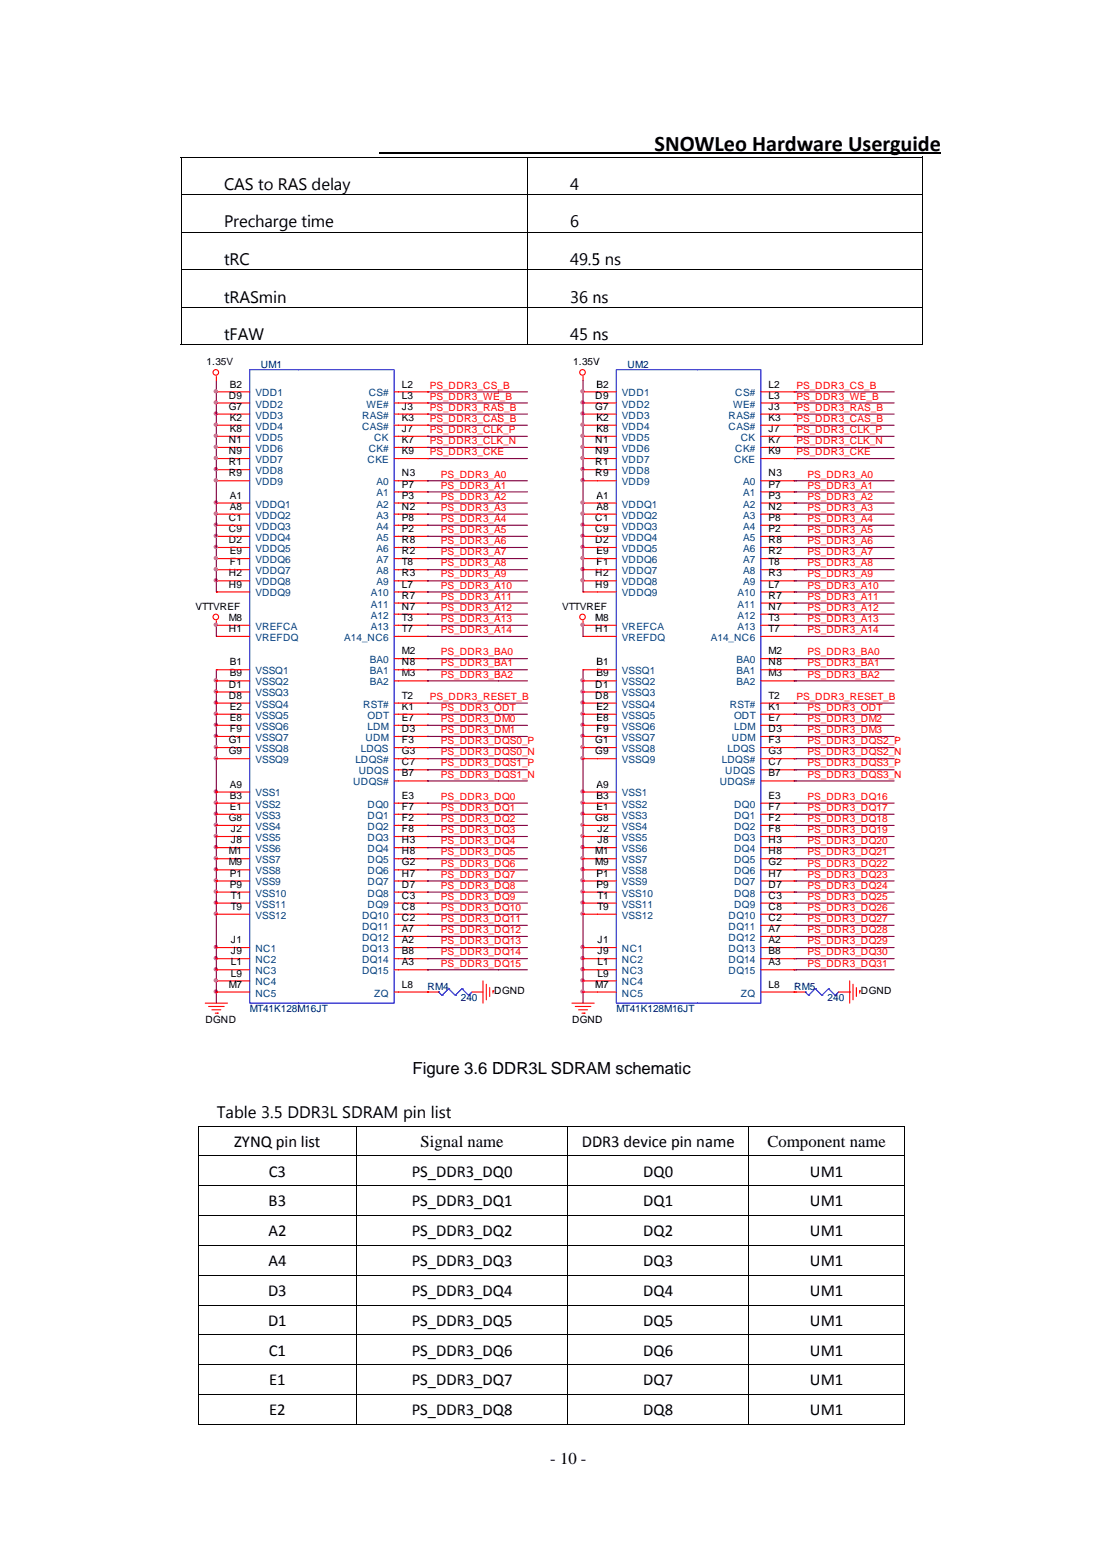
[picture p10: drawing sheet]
<svg xmlns="http://www.w3.org/2000/svg" width="210mm" height="297mm" viewBox="0 0 210 297" stroke-linecap="round" stroke-linejoin="round" font-family="sans-serif">
<g fill="#000">
<path d="M34.4 29.8h.2v.2h-.2zM175.5 65.6h.1v.1h-.1zM37.7 214.3h.2v.2h-.2zM170.7 214.3h1.6v.2h-1.6zM37.9 220v.2zM37.9 225.7v.2zM37.9 231.4v.1zM37.9 237.1v.1zM170.7 220h1.6v.2h-1.6zM170.7 225.7h1.6v.2h-1.6zM170.7 231.4h1.6v.1h-1.6zM170.7 237.1h1.6v.1h-1.6z"/>
<path d="M37.9 242.7v.2zM37.9 248.4v.2zM37.9 254.1v.2zM37.9 259.8v.1zM170.7 242.7h1.6v.2h-1.6zM170.7 248.4h1.6v.2h-1.6zM170.7 254.1h1.6v.2h-1.6zM170.7 259.8h1.6v.1h-1.6zM37.7 271.1h.2v.2h-.2zM37.9 265.5v.1zM170.7 265.5h1.6v.1h-1.6zM170.7 271.1h1.4v.2h-1.4z"/>
<path d="M172.1 271.1h.2v.2h-.2z"/>
</g>
<g fill="none" stroke="#000" stroke-width=".19">
<path d="M34.4 29.9h141.2M34.5 30v35.7M34.6 37.1h141M100.4 30v7M100.4 37.1v7M175.5 29.8v7.2M175.5 37.1v7M34.6 44.2h141M34.6 51.4h141M34.6 58.5h141M100.4 44.3v7M100.4 51.4v7"/>
<path d="M100.4 58.6v7.1M175.5 44.3v7M175.5 51.4v7M175.5 58.6v7.1M34.4 65.7h65.9M100.4 65.7h75.1M37.8 214.5v56.8M37.9 214.4h132.8M67.8 214.5v5.5M108.1 214.5v5.5M142.5 214.5v5.5M172.2 214.3v5.7"/>
<path d="M37.9 220.1h132.8M37.9 225.8h132.8M37.9 231.5h132.8M37.9 237.2h132.8M67.8 220.2v5.5M67.8 225.9v5.5M67.8 231.5v5.6M67.8 237.2v5.5M108.1 220.2v5.5M108.1 225.9v5.5M108.1 231.5v5.6M108.1 237.2v5.5"/>
<path d="M142.5 220.2v5.5M142.5 225.9v5.5M142.5 231.5v5.6M142.5 237.2v5.5M172.2 220.2v5.5M172.2 225.9v5.5M172.2 231.5v5.6M172.2 237.2v5.5M37.9 242.8h132.8M37.9 248.5h132.8M37.9 254.2h132.8M37.9 259.9h132.8"/>
<path d="M67.8 242.9v5.5M67.8 248.6v5.5M67.8 254.3v5.5M67.8 259.9v5.6M108.1 242.9v5.5M108.1 248.6v5.5M108.1 254.3v5.5M108.1 259.9v5.6M142.5 242.9v5.5M142.5 248.6v5.5M142.5 254.3v5.5M142.5 259.9v5.6"/>
<path d="M172.2 242.9v5.5M172.2 248.6v5.5M172.2 254.3v5.5M172.2 259.9v5.6M37.9 265.5h132.8M37.9 271.2h29.9M67.8 265.6v5.7M67.9 271.2h40.1M108.1 265.6v5.7M108.2 271.2h34.2M142.5 265.6v5.7M142.6 271.2h28.1"/>
<path d="M172.2 265.6v5.7"/>
</g>
<g fill="none" stroke="#f00" stroke-width=".21">
<path d="M41.2 74.6h.1M41.2 76.7h.1M41.2 78.8h.1M41.2 71.6v.9M41.2 74.6h6.3M41.2 76.7h6.3M41.2 78.8h6.3M75 74.6h6.4M75 76.7h6.4M75 78.8h6.4M81.4 78.8h.1M81.4 74.6h.1"/>
<path d="M81.4 76.7h.1M111 71.6v.9M111 74.6h.1M111 76.7h.1M111 78.8h.1M111 74.6h6.3M111 76.7h6.3M111 78.8h6.3M144.8 74.6h6.4M144.8 76.7h6.4M144.8 78.8h6.4M151.2 78.8h.1"/>
<path d="M151.2 74.6h.1M151.2 76.7h.1M41.2 81h.1M41.2 83.1h.1M41.2 95.8h.1M41.2 97.9h.1M41.2 85.2h.1M41.2 87.3h.1M41.2 89.4h.1M41.2 91.5h.1M41.2 81h6.3M41.2 83.1h6.3"/>
<path d="M41.2 95.8h6.3M41.2 97.9h6.3M41.2 85.2h6.3M41.2 87.3h6.3M41.2 89.4h6.3M41.2 91.5h6.3M75 81h6.4M75 83.1h6.4M75 95.8h6.4M75 97.9h6.4M75 85.2h6.4M75 87.3h6.4"/>
<path d="M75 91.5h6.4M75 93.7h6.4M81.4 91.5h.1M81.4 93.7h.1M81.4 95.8h.1M81.4 97.9h.1M81.4 85.2h.1M81.4 83.1h.1M81.4 81h.1M81.4 87.3h.1M111 81h.1M111 83.1h.1"/>
<path d="M111 95.8h.1M111 97.9h.1M111 85.2h.1M111 87.3h.1M111 89.4h.1M111 91.5h.1M111 81h6.3M111 83.1h6.3M111 95.8h6.3M111 97.9h6.3M111 85.2h6.3M111 87.3h6.3"/>
<path d="M111 89.4h6.3M111 91.5h6.3M144.8 81h6.4M144.8 83.1h6.4M144.8 95.8h6.4M144.8 97.9h6.4M144.8 85.2h6.4M144.8 87.3h6.4M144.8 91.5h6.4M144.8 93.7h6.4M151.2 91.5h.1M151.2 93.7h.1"/>
<path d="M151.2 95.8h.1M151.2 97.9h.1M151.2 85.2h.1M151.2 83.1h.1M151.2 81h.1M151.2 87.3h.1M41.2 118.2v.9M41.2 110.6h.1M41.2 108.5h.1M41.2 106.4h.1M41.2 104.2h.1M41.2 102.1h.1"/>
<path d="M41.2 100h.1M41.2 112.7h.1M41.2 119.1h.1M41.2 110.6h6.3M41.2 108.5h6.3M41.2 106.4h6.3M41.2 104.2h6.3M41.2 102.1h6.3M41.2 100h6.3M41.2 112.7h6.3M41.2 119.1h6.3M75 110.6h6.4"/>
<path d="M75 108.5h6.4M75 106.4h6.4M75 104.2h6.4M75 102.1h6.4M75 100h6.4M75 112.7h6.4M75 119.1h6.4M75 114.8h6.4M75 116.9h6.4M81.4 100h.1M81.4 102.1h.1M81.4 104.2h.1"/>
<path d="M81.4 106.4h.1M81.4 108.5h.1M81.4 110.6h.1M81.4 112.7h.1M81.4 114.8h.1M81.4 116.9h.1M81.4 119.1h.1M111 118.2v.9M111 110.6h.1M111 108.5h.1M111 106.4h.1M111 104.2h.1"/>
<path d="M111 102.1h.1M111 100h.1M111 112.7h.1M111 119.1h.1M111 110.6h6.3M111 108.5h6.3M111 106.4h6.3M111 104.2h6.3M111 102.1h6.3M111 100h6.3M111 112.7h6.3M111 119.1h6.3"/>
<path d="M144.8 110.6h6.4M144.8 108.5h6.4M144.8 106.4h6.4M144.8 104.2h6.4M144.8 102.1h6.4M144.8 100h6.4M144.8 112.7h6.4M144.8 119.1h6.4M144.8 114.8h6.4M144.8 116.9h6.4M151.2 100h.1M151.2 102.1h.1"/>
<path d="M151.2 104.2h.1M151.2 106.4h.1M151.2 108.5h.1M151.2 110.6h.1M151.2 112.7h.1M151.2 114.8h.1M151.2 116.9h.1M151.2 119.1h.1M41.2 129.6h.1M41.2 131.8h.1M41.2 133.9h.1M41.2 136h.1"/>
<path d="M41.2 138.1h.1M41.2 127.5h.1M41.2 121.2h.1M41.2 129.6h6.3M41.2 131.8h6.3M41.2 133.9h6.3M41.2 136h6.3M41.2 138.1h6.3M41.2 127.5h6.3M41.2 121.2h6.3M75 129.6h6.4M75 133.9h6.4"/>
<path d="M75 136h6.4M75 138.1h6.4M75 127.5h6.4M75 121.2h6.4M75 125.4h6.4M81.4 129.6h.1M81.4 138.1h.1M81.4 136h.1M81.4 125.4h.1M81.4 127.5h.1M81.4 121.2h.1M81.4 133.9h.1"/>
<path d="M111 129.6h.1M111 131.8h.1M111 133.9h.1M111 136h.1M111 138.1h.1M111 127.5h.1M111 121.2h.1M111 129.6h6.3M111 131.8h6.3M111 133.9h6.3M111 136h6.3M111 138.1h6.3"/>
<path d="M111 127.5h6.3M111 121.2h6.3M144.8 129.6h6.4M144.8 133.9h6.4M144.8 136h6.4M144.8 138.1h6.4M144.8 127.5h6.4M144.8 121.2h6.4M144.8 125.4h6.4M151.2 129.6h.1M151.2 138.1h.1M151.2 136h.1"/>
<path d="M151.2 125.4h.1M151.2 127.5h.1M151.2 121.2h.1M151.2 133.9h.1M41.2 159.3h.1M41.2 157.2h.1M41.2 155h.1M41.2 152.9h.1M41.2 150.8h.1M41.2 140.2h.1M41.2 142.3h.1M41.2 144.5h.1"/>
<path d="M41.2 159.3h6.3M41.2 157.2h6.3M41.2 155h6.3M41.2 152.9h6.3M41.2 150.8h6.3M41.2 140.2h6.3M41.2 142.3h6.3M41.2 144.5h6.3M75 159.3h6.4M75 157.2h6.4M75 155h6.4M75 152.9h6.4"/>
<path d="M75 140.2h6.4M75 142.3h6.4M75 144.5h6.4M75 146.6h6.4M75 148.7h6.4M81.4 152.9h.1M81.4 155h.1M81.4 157.2h.1M81.4 159.3h.1M81.4 146.6h.1M81.4 140.2h.1M81.4 148.7h.1"/>
<path d="M81.4 144.5h.1M81.4 142.3h.1M111 159.3h.1M111 157.2h.1M111 155h.1M111 152.9h.1M111 150.8h.1M111 140.2h.1M111 142.3h.1M111 144.5h.1M111 159.3h6.3M111 157.2h6.3"/>
<path d="M111 155h6.3M111 152.9h6.3M111 150.8h6.3M111 140.2h6.3M111 142.3h6.3M111 144.5h6.3M144.8 159.3h6.4M144.8 157.2h6.4M144.8 155h6.4M144.8 152.9h6.4M144.8 140.2h6.4M144.8 142.3h6.4"/>
<path d="M144.8 144.5h6.4M144.8 146.6h6.4M144.8 148.7h6.4M151.2 152.9h.1M151.2 155h.1M151.2 157.2h.1M151.2 159.3h.1M151.2 146.6h.1M151.2 140.2h.1M151.2 148.7h.1M151.2 144.5h.1M151.2 142.3h.1"/>
<path d="M41.2 161.4h.1M41.2 163.5h.1M41.2 165.6h.1M41.2 167.7h.1M41.2 169.9h.1M41.2 172h.1M41.2 174.1h.1M41.2 161.4h6.3M41.2 163.5h6.3M41.2 165.6h6.3M41.2 167.7h6.3M41.2 169.9h6.3"/>
<path d="M41.2 172h6.3M41.2 174.1h6.3M75 161.4h6.4M75 163.5h6.4M75 165.6h6.4M75 167.7h6.4M75 169.9h6.4M75 172h6.4M75 174.1h6.4M75 176.2h6.4M75 178.3h6.4M81.4 161.4h.1"/>
<path d="M81.4 163.5h.1M81.4 165.6h.1M81.4 167.7h.1M81.4 169.9h.1M81.4 172h.1M81.4 174.1h.1M81.4 176.2h.1M81.4 178.3h.1M111 161.4h.1M111 163.5h.1M111 165.6h.1M111 167.7h.1"/>
<path d="M111 169.9h.1M111 172h.1M111 174.1h.1M111 161.4h6.3M111 163.5h6.3M111 165.6h6.3M111 167.7h6.3M111 169.9h6.3M111 172h6.3M111 174.1h6.3M144.8 161.4h6.4M144.8 163.5h6.4"/>
<path d="M144.8 165.6h6.4M144.8 167.7h6.4M144.8 169.9h6.4M144.8 172h6.4M144.8 174.1h6.4M144.8 176.2h6.4M144.8 178.3h6.4M151.2 161.4h.1M151.2 163.5h.1M151.2 165.6h.1M151.2 167.7h.1M151.2 169.9h.1"/>
<path d="M151.2 172h.1M151.2 174.1h.1M151.2 176.2h.1M151.2 178.3h.1M39.1 191h4.2M39.7 191.6h3M40.3 192.3h1.7M41 192.9h.4M41.2 180.4h.1M41.2 182.5h.1M41.2 184.7h.1M41.2 186.8h.1"/>
<path d="M41.2 188.9h.1M41.2 180.4h6.3M41.2 182.5h6.3M41.2 184.7h6.3M41.2 186.8h6.3M41.2 188.9h6.3M41.4 192.9h.1M75 180.4h6.4M75 182.5h6.4M75 184.7h6.4M75 188.9h8.5M81.4 180.4h.1"/>
<path d="M81.4 182.5h.1M81.4 184.7h.1M81.4 188.9h.1M89.9 188.9h2M91.9 186.8v4.2M92.6 187.4v3M93.2 188v1.7M93.9 188.7h.1M93.9 188.7v.4M108.9 191h4.2M109.5 191.6h3M110.2 192.3h1.6"/>
<path d="M110.8 192.9h.4M111 180.4h.1M111 182.5h.1M111 184.7h.1M111 186.8h.1M111 188.9h.1M111 180.4h6.3M111 182.5h6.3M111 184.7h6.3M111 186.8h6.3M111 188.9h6.3M111.2 192.9h.1"/>
<path d="M144.8 180.4h6.4M144.8 182.5h6.4M144.8 184.7h6.4M144.8 188.9h8.5M151.2 180.4h.1M151.2 182.5h.1M151.2 184.7h.1M151.2 188.9h.1M159.6 188.9h2.2M161.8 186.8v4.2M161.8 188.9h.1M162.4 187.4v3"/>
<path d="M163 188v1.7M163.7 188.7h.1M163.7 188.7v.4"/>
<circle cx="41.1" cy="70.9" r=".53"/>
<circle cx="110.9" cy="70.9" r=".53"/>
<circle cx="41.1" cy="117.5" r=".53"/>
<circle cx="110.9" cy="117.5" r=".53"/>
</g>
<g fill="none" stroke="#800040" stroke-width=".21">
<path d="M41.2 78.8h.1M41.2 72.5v2.1M41.2 74.6h.1M41.2 76.7h.1M41.2 74.6v38.1M81.4 74.6h.1M81.4 76.7h.1M81.4 78.8h.1M81.4 74.6h19M81.4 76.7h19M81.4 78.8h19M111 72.5v2.1"/>
<path d="M111 78.8h.1M111 76.7h.1M111 74.6h.1M111 74.6v38.1M151.2 78.8h.1M151.2 76.7h.1M151.2 74.6h.1M151.2 74.6h19M151.2 76.7h19M151.2 78.8h19M41.2 81h.1M41.2 83.1h.1"/>
<path d="M41.2 95.8h.1M41.2 85.2h.1M41.2 89.4h.1M41.2 97.9h.1M41.2 87.3h.1M41.2 91.5h.1M81.4 87.3h.1M81.4 81h.1M81.4 97.9h.1M81.4 95.8h.1M81.4 93.7h.1M81.4 91.5h.1"/>
<path d="M81.4 85.2h.1M81.4 83.1h.1M81.4 87.3h19M81.4 81h19M81.4 97.9h19M81.4 95.8h19M81.4 93.7h19M81.4 91.5h19M81.4 85.2h19M81.4 83.1h19M111 91.5h.1M111 81h.1"/>
<path d="M111 83.1h.1M111 95.8h.1M111 85.2h.1M111 89.4h.1M111 97.9h.1M111 87.3h.1M151.2 87.3h.1M151.2 81h.1M151.2 97.9h.1M151.2 95.8h.1M151.2 93.7h.1M151.2 91.5h.1"/>
<path d="M151.2 83.1h.1M151.2 85.2h.1M151.2 87.3h19M151.2 81h19M151.2 97.9h19M151.2 95.8h19M151.2 93.7h19M151.2 91.5h19M151.2 85.2h19M151.2 83.1h19M41.2 119.1h.1M41.2 104.2h.1"/>
<path d="M41.2 102.1h.1M41.2 106.4h.1M41.2 100h.1M41.2 110.6h.1M41.2 108.5h.1M41.2 119.1v2.1M81.4 116.9h.1M81.4 114.8h.1M81.4 112.7h.1M81.4 110.6h.1M81.4 119.1h.1M81.4 108.5h.1"/>
<path d="M81.4 106.4h.1M81.4 104.2h.1M81.4 102.1h.1M81.4 100h.1M81.4 116.9h19M81.4 114.8h19M81.4 112.7h19M81.4 110.6h19M81.4 119.1h19M81.4 108.5h19M81.4 106.4h19M81.4 104.2h19"/>
<path d="M81.4 102.1h19M81.4 100h19M111 108.5h.1M111 119.1h.1M111 104.2h.1M111 102.1h.1M111 106.4h.1M111 100h.1M111 110.6h.1M111 119.1v2.1M151.2 119.1h.1M151.2 116.9h.1"/>
<path d="M151.2 114.8h.1M151.2 112.7h.1M151.2 110.6h.1M151.2 108.5h.1M151.2 106.4h.1M151.2 104.2h.1M151.2 102.1h.1M151.2 100h.1M151.2 116.9h19M151.2 114.8h19M151.2 112.7h19M151.2 110.6h19"/>
<path d="M151.2 119.1h19M151.2 108.5h19M151.2 106.4h19M151.2 104.2h19M151.2 102.1h19M151.2 100h19M41.2 127.5v2.1M41.2 129.6h.1M41.2 133.9h.1M41.2 138.1h.1M41.2 131.8h.1M41.2 136h.1"/>
<path d="M41.2 129.6v61.4M81.4 136h.1M81.4 121.2h.1M81.4 138.1h.1M81.4 129.6h.1M81.4 127.5h.1M81.4 125.4h.1M81.4 133.9h.1M81.4 136h19M81.4 121.2h19M81.4 138.1h19M81.4 129.6h19"/>
<path d="M81.4 127.5h19M81.4 125.4h19M81.4 133.9h19M111 127.5v2.1M111 129.6h.1M111 133.9h.1M111 138.1h.1M111 131.8h.1M111 136h.1M111 129.6v61.4M151.2 136h.1M151.2 121.2h.1"/>
<path d="M151.2 138.1h.1M151.2 129.6h.1M151.2 127.5h.1M151.2 125.4h.1M151.2 133.9h.1M151.2 136h19M151.2 121.2h19M151.2 138.1h19M151.2 129.6h19M151.2 127.5h19M151.2 125.4h19M151.2 133.9h19"/>
<path d="M41.2 140.2h.1M41.2 155h.1M41.2 142.3h.1M41.2 157.2h.1M41.2 150.8h.1M41.2 152.9h.1M41.2 144.5h.1M41.2 159.3h.1M81.4 144.5h.1M81.4 142.3h.1M81.4 159.3h.1M81.4 157.2h.1"/>
<path d="M81.4 155h.1M81.4 152.9h.1M81.4 140.2h.1M81.4 148.7h.1M81.4 146.6h.1M81.4 144.5h19M81.4 142.3h19M81.4 159.3h19M81.4 157.2h19M81.4 155h19M81.4 152.9h19M81.4 140.2h19"/>
<path d="M81.4 148.7h19M81.4 146.6h19M111 140.2h.1M111 155h.1M111 142.3h.1M111 157.2h.1M111 150.8h.1M111 152.9h.1M111 144.5h.1M111 159.3h.1M151.2 157.2h.1M151.2 159.3h.1"/>
<path d="M151.2 144.5h.1M151.2 142.3h.1M151.2 152.9h.1M151.2 140.2h.1M151.2 148.7h.1M151.2 146.6h.1M151.2 155h.1M151.2 144.5h19M151.2 142.3h19M151.2 159.3h19M151.2 157.2h19M151.2 155h19"/>
<path d="M151.2 152.9h19M151.2 140.2h19M151.2 148.7h19M151.2 146.6h19M41.2 165.6h.1M41.2 161.4h.1M41.2 172h.1M41.2 163.5h.1M41.2 167.7h.1M41.2 169.9h.1M41.2 174.1h.1M81.4 174.1h.1"/>
<path d="M81.4 176.2h.1M81.4 178.3h.1M81.4 161.4h.1M81.4 167.7h.1M81.4 165.6h.1M81.4 163.5h.1M81.4 169.9h.1M81.4 172h.1M81.4 174.1h19M81.4 176.2h19M81.4 178.3h19M81.4 161.4h19"/>
<path d="M81.4 167.7h19M81.4 165.6h19M81.4 163.5h19M81.4 169.9h19M81.4 172h19M111 165.6h.1M111 161.4h.1M111 172h.1M111 163.5h.1M111 167.7h.1M111 169.9h.1M111 174.1h.1"/>
<path d="M151.2 172h.1M151.2 174.1h.1M151.2 161.4h.1M151.2 176.2h.1M151.2 163.5h.1M151.2 178.3h.1M151.2 165.6h.1M151.2 167.7h.1M151.2 169.9h.1M151.2 174.1h19M151.2 176.2h19M151.2 178.3h19"/>
<path d="M151.2 161.4h19M151.2 167.7h19M151.2 165.6h19M151.2 163.5h19M151.2 169.9h19M151.2 172h19M41.2 184.7h.1M41.2 182.5h.1M41.2 188.9h.1M41.2 180.4h.1M41.2 186.8h.1M81.4 180.4h.1"/>
<path d="M81.4 182.5h.1M81.4 184.7h.1M81.4 180.4h19M81.4 182.5h19M81.4 184.7h19M111 186.8h.1M111 184.7h.1M111 182.5h.1M111 188.9h.1M111 180.4h.1M151.2 184.7h.1M151.2 180.4h.1"/>
<path d="M151.2 182.5h.1M151.2 180.4h19M151.2 182.5h19M151.2 184.7h19"/>
</g>
<g fill="#f0f" stroke="#f0f" stroke-width=".21">
<circle cx="41.1" cy="184.6" r=".32"/>
<circle cx="41.1" cy="129.5" r=".32"/>
<circle cx="41.1" cy="140.1" r=".32"/>
<circle cx="41.1" cy="182.4" r=".32"/>
<circle cx="41.1" cy="133.8" r=".32"/>
<circle cx="41.1" cy="165.5" r=".32"/>
<circle cx="41.1" cy="154.9" r=".32"/>
<circle cx="41.1" cy="138" r=".32"/>
<circle cx="41.1" cy="142.2" r=".32"/>
<circle cx="41.1" cy="161.3" r=".32"/>
<circle cx="41.1" cy="157.1" r=".32"/>
<circle cx="41.1" cy="150.7" r=".32"/>
<circle cx="41.1" cy="188.8" r=".32"/>
<circle cx="41.1" cy="180.3" r=".32"/>
<circle cx="41.1" cy="171.9" r=".31"/>
<circle cx="41.1" cy="131.7" r=".32"/>
<circle cx="41.1" cy="163.4" r=".32"/>
<circle cx="41.1" cy="135.9" r=".32"/>
<circle cx="41.1" cy="167.6" r=".32"/>
<circle cx="41.1" cy="152.8" r=".32"/>
<circle cx="41.1" cy="144.4" r=".32"/>
<circle cx="41.1" cy="169.8" r=".32"/>
<circle cx="41.1" cy="174" r=".32"/>
<circle cx="41.1" cy="159.2" r=".32"/>
<circle cx="41.1" cy="119" r=".32"/>
<circle cx="41.1" cy="78.7" r=".32"/>
<circle cx="41.1" cy="104.1" r=".32"/>
<circle cx="41.1" cy="80.9" r=".32"/>
<circle cx="41.1" cy="102" r=".32"/>
<circle cx="41.1" cy="106.3" r=".32"/>
<circle cx="41.1" cy="99.9" r=".32"/>
<circle cx="41.1" cy="83" r=".32"/>
<circle cx="41.1" cy="95.7" r=".32"/>
<circle cx="41.1" cy="85.1" r=".32"/>
<circle cx="41.1" cy="89.3" r=".32"/>
<circle cx="41.1" cy="97.8" r=".32"/>
<circle cx="41.1" cy="74.5" r=".32"/>
<circle cx="41.1" cy="110.5" r=".32"/>
<circle cx="41.1" cy="87.2" r=".32"/>
<circle cx="41.1" cy="91.4" r=".32"/>
<circle cx="41.1" cy="76.6" r=".32"/>
<circle cx="41.1" cy="108.4" r=".32"/>
<circle cx="41.1" cy="186.7" r=".32"/>
<circle cx="110.9" cy="186.7" r=".32"/>
<circle cx="110.9" cy="108.4" r=".32"/>
<circle cx="110.9" cy="184.6" r=".32"/>
<circle cx="110.9" cy="129.5" r=".32"/>
<circle cx="110.9" cy="140.1" r=".32"/>
<circle cx="110.9" cy="182.4" r=".32"/>
<circle cx="110.9" cy="133.8" r=".32"/>
<circle cx="110.9" cy="165.5" r=".32"/>
<circle cx="110.9" cy="154.9" r=".32"/>
<circle cx="110.9" cy="138" r=".32"/>
<circle cx="110.9" cy="142.2" r=".32"/>
<circle cx="110.9" cy="161.3" r=".32"/>
<circle cx="110.9" cy="157.1" r=".32"/>
<circle cx="110.9" cy="150.7" r=".32"/>
<circle cx="110.9" cy="188.8" r=".32"/>
<circle cx="110.9" cy="180.3" r=".32"/>
<circle cx="110.9" cy="171.9" r=".31"/>
<circle cx="110.9" cy="131.7" r=".32"/>
<circle cx="110.9" cy="163.4" r=".32"/>
<circle cx="110.9" cy="135.9" r=".32"/>
<circle cx="110.9" cy="167.6" r=".32"/>
<circle cx="110.9" cy="152.8" r=".32"/>
<circle cx="110.9" cy="144.4" r=".32"/>
<circle cx="110.9" cy="169.8" r=".32"/>
<circle cx="110.9" cy="174" r=".32"/>
<circle cx="110.9" cy="159.2" r=".32"/>
<circle cx="110.9" cy="119" r=".32"/>
<circle cx="110.9" cy="91.4" r=".32"/>
<circle cx="110.9" cy="78.7" r=".32"/>
<circle cx="110.9" cy="104.1" r=".32"/>
<circle cx="110.9" cy="80.9" r=".32"/>
<circle cx="110.9" cy="102" r=".32"/>
<circle cx="110.9" cy="106.3" r=".32"/>
<circle cx="110.9" cy="99.9" r=".32"/>
<circle cx="110.9" cy="83" r=".32"/>
<circle cx="110.9" cy="76.6" r=".32"/>
<circle cx="110.9" cy="95.7" r=".32"/>
<circle cx="110.9" cy="85.1" r=".32"/>
<circle cx="110.9" cy="89.3" r=".32"/>
<circle cx="110.9" cy="97.8" r=".32"/>
<circle cx="110.9" cy="74.5" r=".32"/>
<circle cx="110.9" cy="110.5" r=".32"/>
<circle cx="110.9" cy="87.2" r=".32"/>
</g>
<g fill="none" stroke="#00f" stroke-width=".21">
<path d="M56.8 70.4h18.2v120.6h-18.2M56.9 70.4h-9.4v120.6h9.4M132.7 70.4h12.1v120.6h-12.1M132.8 70.4h-15.5v120.6h15.5M83.5 188.9h.1M83.5 188.9l.6 .6M84.1 189.5h.1M85.4 188.3h.1M85.4 188.3l1.3 1.2M85.4 188.3l-1.3 1.2M86.7 189.5h.1M87.9 188.3h.1"/>
<path d="M87.9 188.3l1.3 1.2M87.9 188.3l-1.2 1.2M89.2 189.5h.1M89.9 188.9l-.7 .6M153.3 188.9h.1M153.3 188.9l.6 .6M153.9 189.5h.1M155.2 188.3h.1M155.2 188.3l1.3 1.2M155.2 188.3l-1.3 1.2M156.5 189.5h.1M157.7 188.3h.1"/>
<path d="M157.7 188.3l1.3 1.2M157.7 188.3l-1.2 1.2M159 189.5h.1M159.6 188.9l-.6 .6"/>
</g>
<path d="M72.2 29.2h107" fill="none" stroke="#000" stroke-width=".28"/>
<g font-size="4.2">
<text x="124.6" y="28.7">SNOWLeo Hardware Userguide</text>
<text x="132.2" y="28.7">W</text>
<text x="169.5" y="28.7">g</text>
</g>
<g font-size="3.2">
<text x="42.7" y="36.2">CAS to RAS delay</text>
<text x="108.5" y="36.2">4</text>
<text x="42.7" y="43.3">Precharge time</text>
<text x="108.5" y="43.3">6</text>
<text x="42.7" y="50.5">tRC</text>
<text x="108.5" y="50.5">49.5</text>
<text x="112.6" y="50.5">5 ns</text>
<text x="42.7" y="57.6">tRASmin</text>
<text x="108.5" y="57.6">36 ns</text>
<text x="112.8" y="57.6">n</text>
<text x="42.7" y="64.7">tFAW</text>
<text x="108.5" y="64.7">45 ns</text>
<text x="112.8" y="64.7">n</text>
<text x="78.5" y="204.4">Figure 3.6 DDR3L SDRAM schematic</text>
<text x="93.7" y="204.4">D</text>
<text x="41.3" y="212.9">Table 3.5 DDR3L SDRAM pin list</text>
<text x="44.6" y="218.4">ZYNQ pin list</text>
<text x="80.1" y="218.4">Signal namee</text>
<text x="110.8" y="218.4">DDR3 device pin name</text>
<text x="112.7" y="218.4">D</text>
<text x="146.1" y="218.4">Component name</text>
<text x="149.8" y="218.4">m</text>
<text x="51.2" y="224">C3</text>
<text x="78.4" y="224">PS_DDR3_DQ0</text>
<text x="93.8" y="224">Q</text>
<text x="122.5" y="224">DQ0</text>
<text x="154.2" y="224">UM1</text>
<text x="51.1" y="229.7">B3</text>
<text x="78.4" y="229.7">PS_DDR3_DQ1</text>
<text x="93.8" y="229.7">Q</text>
<text x="122.5" y="229.7">DQ1</text>
<text x="154.2" y="229.7">UM1</text>
<text x="51.1" y="235.4">A2</text>
<text x="78.4" y="235.4">PS_DDR3_DQ2</text>
<text x="93.8" y="235.4">Q</text>
<text x="122.5" y="235.4">DQ2</text>
<text x="154.2" y="235.4">UM1</text>
<text x="51.1" y="241.1">A4</text>
<text x="78.4" y="241.1">PS_DDR3_DQ3</text>
<text x="93.8" y="241.1">Q</text>
<text x="122.5" y="241.1">DQ3</text>
<text x="154.2" y="241.1">UM1</text>
<text x="51" y="246.7">D3</text>
<text x="78.4" y="246.7">PS_DDR3_DQ4</text>
<text x="93.8" y="246.7">Q</text>
<text x="122.5" y="246.7">DQ4</text>
<text x="154.2" y="246.7">UM1</text>
<text x="51" y="252.4">D1</text>
<text x="78.4" y="252.4">PS_DDR3_DQ5</text>
<text x="93.8" y="252.4">Q</text>
<text x="122.5" y="252.4">DQ5</text>
<text x="154.2" y="252.4">UM1</text>
<text x="51.2" y="258.1">C1</text>
<text x="51.2" y="263.8">E1</text>
<text x="78.4" y="258.1">PS_DDR3_DQ6</text>
<text x="78.4" y="263.8">PS_DDR3_DQ7</text>
<text x="93.8" y="258.1">Q</text>
<text x="93.8" y="263.8">Q</text>
<text x="122.5" y="258.1">DQ6</text>
<text x="122.5" y="263.8">DQ7</text>
<text x="154.2" y="258.1">UM1</text>
<text x="154.2" y="263.8">UM1</text>
<text x="51.2" y="269.5">E2</text>
<text x="78.4" y="269.5">PS_DDR3_DQ8</text>
<text x="93.8" y="269.5">Q</text>
<text x="122.5" y="269.5">DQ8</text>
<text x="154.2" y="269.5">UM1</text>
<text x="104.8" y="278.8">- 10 -</text>
</g>
<g font-size="1.9">
<text x="39.3" y="69.6">1.35V</text>
<text x="109.1" y="69.6">1.35V</text>
<text x="112.9" y="69.6">V</text>
<text x="43.5" y="75.9">D9</text>
<text x="43.8" y="73.8">B2</text>
<text x="76.5" y="73.8">L2</text>
<text x="76.5" y="75.9">L3</text>
<text x="113.3" y="75.9">D9</text>
<text x="113.3" y="75.9">D</text>
<text x="113.5" y="73.8">B2</text>
<text x="113.5" y="73.8">B</text>
<text x="146.3" y="75.9">L3</text>
<text x="146.3" y="73.8">L2</text>
<text x="43.5" y="78">G7</text>
<text x="43.8" y="80.1">K2</text>
<text x="43.8" y="82.3">K8</text>
<text x="76.5" y="82.3">J7</text>
<text x="76.5" y="80.1">K3</text>
<text x="76.5" y="78">J3</text>
<text x="113.3" y="78">G7</text>
<text x="113.3" y="78">G</text>
<text x="113.5" y="80.1">K2</text>
<text x="113.5" y="82.3">K8</text>
<text x="113.5" y="80.1">K</text>
<text x="113.5" y="82.3">K</text>
<text x="146.3" y="80.1">K3</text>
<text x="146.3" y="78">J3</text>
<text x="146.3" y="82.3">J7</text>
<text x="43.5" y="84.4">N1</text>
<text x="43.5" y="86.5">N9</text>
<text x="43.5" y="88.6">R1</text>
<text x="76.5" y="84.4">K7</text>
<text x="76.5" y="86.5">K9</text>
<text x="113.3" y="84.4">N1</text>
<text x="113.3" y="86.5">N9</text>
<text x="113.3" y="88.6">R1</text>
<text x="113.3" y="84.4">N</text>
<text x="113.3" y="86.5">N</text>
<text x="113.3" y="88.6">R</text>
<text x="146.3" y="86.5">K9</text>
<text x="146.3" y="84.4">K7</text>
<text x="43.5" y="90.7">R9</text>
<text x="43.8" y="95">A1</text>
<text x="76.5" y="90.7">N3</text>
<text x="76.5" y="92.8">P7</text>
<text x="76.5" y="95">P3</text>
<text x="113.3" y="90.7">R9</text>
<text x="113.3" y="90.7">R</text>
<text x="113.5" y="95">A1</text>
<text x="113.5" y="95">A</text>
<text x="146.3" y="90.7">N3</text>
<text x="146.3" y="92.8">P7</text>
<text x="146.3" y="95">P3</text>
<text x="43.5" y="101.3">C9</text>
<text x="43.5" y="99.2">C1</text>
<text x="43.8" y="97.1">A8</text>
<text x="76.5" y="97.1">N2</text>
<text x="76.5" y="99.2">P8</text>
<text x="76.5" y="101.3">P2</text>
<text x="113.3" y="101.3">C9</text>
<text x="113.3" y="99.2">C1</text>
<text x="113.3" y="101.3">C</text>
<text x="113.3" y="99.2">C</text>
<text x="113.5" y="97.1">A8</text>
<text x="113.5" y="97.1">A</text>
<text x="146.3" y="97.1">N2</text>
<text x="146.3" y="99.2">P8</text>
<text x="146.3" y="101.3">P2</text>
<text x="43.5" y="103.4">D2</text>
<text x="43.8" y="107.6">F1</text>
<text x="43.8" y="105.5">E9</text>
<text x="76.5" y="103.4">R8</text>
<text x="76.5" y="105.5">R2</text>
<text x="76.5" y="107.6">T8</text>
<text x="113.3" y="103.4">D2</text>
<text x="113.3" y="103.4">D</text>
<text x="113.5" y="107.6">F1</text>
<text x="113.5" y="105.5">E9</text>
<text x="113.5" y="107.6">F</text>
<text x="113.5" y="105.5">E</text>
<text x="146.3" y="103.4">R8</text>
<text x="146.3" y="105.5">R2</text>
<text x="146.3" y="107.6">T8</text>
<text x="43.5" y="109.7">H2</text>
<text x="43.5" y="111.9">H9</text>
<text x="76.5" y="109.7">R3</text>
<text x="76.5" y="111.9">L7</text>
<text x="76.5" y="114">R7</text>
<text x="113.3" y="109.7">H2</text>
<text x="113.3" y="111.9">H9</text>
<text x="113.3" y="109.7">H</text>
<text x="113.3" y="111.9">H</text>
<text x="146.3" y="109.7">R3</text>
<text x="146.3" y="111.9">L7</text>
<text x="146.3" y="114">R7</text>
<text x="37.2" y="116.1">VTTVREF</text>
<text x="37.2" y="116.1">V</text>
<text x="43.5" y="118.2">M8</text>
<text x="76.5" y="116.1">N7</text>
<text x="76.5" y="118.2">T3</text>
<text x="107" y="116.1">VTTVREF</text>
<text x="113.1" y="116.1">E</text>
<text x="113.3" y="118.2">M8</text>
<text x="113.3" y="118.2">M</text>
<text x="146.3" y="116.1">N7</text>
<text x="146.3" y="118.2">T3</text>
<text x="43.5" y="120.3">H1</text>
<text x="76.5" y="124.6">M2</text>
<text x="76.5" y="120.3">T7</text>
<text x="113.3" y="120.3">H1</text>
<text x="113.3" y="120.3">H</text>
<text x="146.3" y="120.3">T7</text>
<text x="146.3" y="124.6">M2</text>
<text x="43.5" y="130.9">D1</text>
<text x="43.8" y="128.8">B9</text>
<text x="43.8" y="126.7">B1</text>
<text x="76.5" y="128.8">M3</text>
<text x="76.5" y="126.7">N8</text>
<text x="113.3" y="130.9">D1</text>
<text x="113.3" y="130.9">D</text>
<text x="113.5" y="128.8">B9</text>
<text x="113.5" y="126.7">B1</text>
<text x="113.5" y="128.8">B</text>
<text x="113.5" y="126.7">B</text>
<text x="146.3" y="128.8">M3</text>
<text x="146.3" y="126.7">N8</text>
<text x="43.5" y="133">D8</text>
<text x="43.8" y="135.1">E2</text>
<text x="43.8" y="137.3">E8</text>
<text x="76.5" y="137.3">E7</text>
<text x="76.5" y="135.1">K1</text>
<text x="76.5" y="133">T2</text>
<text x="113.3" y="133">D8</text>
<text x="113.3" y="133">D</text>
<text x="113.5" y="135.1">E2</text>
<text x="113.5" y="137.3">E8</text>
<text x="113.5" y="135.1">E</text>
<text x="113.5" y="137.3">E</text>
<text x="146.3" y="137.3">E7</text>
<text x="146.3" y="135.1">K1</text>
<text x="146.3" y="133">T2</text>
<text x="43.5" y="141.5">G1</text>
<text x="43.5" y="143.6">G9</text>
<text x="43.8" y="139.4">F9</text>
<text x="76.5" y="139.4">D3</text>
<text x="76.5" y="143.6">G3</text>
<text x="76.5" y="141.5">F3</text>
<text x="113.3" y="141.5">G1</text>
<text x="113.3" y="143.6">G9</text>
<text x="113.3" y="141.5">G</text>
<text x="113.3" y="143.6">G</text>
<text x="113.5" y="139.4">F9</text>
<text x="113.5" y="139.4">F</text>
<text x="146.3" y="141.5">F3</text>
<text x="146.3" y="139.4">D3</text>
<text x="146.3" y="143.6">G3</text>
<text x="43.8" y="150">A9</text>
<text x="76.5" y="145.7">C7</text>
<text x="76.5" y="147.8">B7</text>
<text x="113.5" y="150">A9</text>
<text x="113.5" y="150">A</text>
<text x="146.3" y="145.7">C7</text>
<text x="146.3" y="147.8">B7</text>
<text x="43.8" y="154.2">E1</text>
<text x="43.8" y="152.1">B3</text>
<text x="76.5" y="152.1">E3</text>
<text x="76.5" y="154.2">F7</text>
<text x="113.5" y="154.2">E1</text>
<text x="113.5" y="152.1">B3</text>
<text x="113.5" y="154.2">E</text>
<text x="113.5" y="152.1">B</text>
<text x="146.3" y="152.1">E3</text>
<text x="146.3" y="154.2">F7</text>
<text x="43.5" y="156.3">G8</text>
<text x="44" y="158.4">J2</text>
<text x="44" y="160.5">J8</text>
<text x="76.5" y="156.3">F2</text>
<text x="76.5" y="158.4">F8</text>
<text x="76.5" y="160.5">H3</text>
<text x="113.3" y="156.3">G8</text>
<text x="113.3" y="156.3">G</text>
<text x="113.7" y="158.4">J2</text>
<text x="113.7" y="160.5">J8</text>
<text x="146.3" y="156.3">F2</text>
<text x="146.3" y="158.4">F8</text>
<text x="146.3" y="160.5">H3</text>
<text x="43.5" y="162.7">M1</text>
<text x="43.5" y="164.8">M9</text>
<text x="43.8" y="166.9">P1</text>
<text x="76.5" y="162.7">H8</text>
<text x="76.5" y="164.8">G2</text>
<text x="76.5" y="166.9">H7</text>
<text x="113.3" y="162.7">M1</text>
<text x="113.3" y="164.8">M9</text>
<text x="113.3" y="162.7">M</text>
<text x="113.3" y="164.8">M</text>
<text x="113.5" y="166.9">P1</text>
<text x="113.5" y="166.9">P</text>
<text x="146.3" y="162.7">H8</text>
<text x="146.3" y="164.8">G2</text>
<text x="146.3" y="166.9">H7</text>
<text x="43.8" y="169">P9</text>
<text x="44" y="171.1">T1</text>
<text x="44" y="173.2">T9</text>
<text x="76.5" y="169">D7</text>
<text x="76.5" y="171.1">C3</text>
<text x="76.5" y="173.2">C8</text>
<text x="113.5" y="169">P9</text>
<text x="113.5" y="169">P</text>
<text x="113.7" y="171.1">T1</text>
<text x="113.7" y="173.2">T9</text>
<text x="146.3" y="169">D7</text>
<text x="146.3" y="171.1">C3</text>
<text x="146.3" y="173.2">C8</text>
<text x="44" y="179.6">J1</text>
<text x="76.5" y="175.4">C2</text>
<text x="76.5" y="177.5">A7</text>
<text x="76.5" y="179.6">A2</text>
<text x="113.7" y="179.6">J1</text>
<text x="146.3" y="175.4">C2</text>
<text x="146.3" y="177.5">A7</text>
<text x="146.3" y="179.6">A2</text>
<text x="44" y="181.7">J9</text>
<text x="44" y="183.8">L1</text>
<text x="44" y="185.9">L9</text>
<text x="76.5" y="181.7">B8</text>
<text x="76.5" y="183.8">A3</text>
<text x="113.7" y="181.7">J9</text>
<text x="113.7" y="183.8">L1</text>
<text x="113.7" y="185.9">L9</text>
<text x="146.3" y="181.7">B8</text>
<text x="146.3" y="183.8">A3</text>
<text x="43.5" y="188.1">M7</text>
<text x="76.5" y="188.1">L8</text>
<text x="94.1" y="189.3">DGND</text>
<text x="94.1" y="189.3">D</text>
<text x="113.3" y="188.1">M7</text>
<text x="113.3" y="188.1">M</text>
<text x="146.3" y="188.1">L8</text>
<text x="163.9" y="189.3">DGND</text>
<text x="39.1" y="194.8">DGND</text>
<text x="108.9" y="194.8">DGND</text>
<text x="113.3" y="194.8">D</text>
</g>
<g font-size="1.9" fill="#000080">
<text x="49.7" y="70">UM1</text>
<text x="119.5" y="70">UM2</text>
<text x="81.4" y="188.5">RM4</text>
<text x="87.7" y="190.6">240</text>
<text x="151.2" y="188.5">RM5</text>
<text x="151.2" y="188.5">R</text>
<text x="157.5" y="190.6">240</text>
<text x="47.6" y="192.7">MT41K128M16JT</text>
<text x="56.6" y="192.7">M</text>
<text x="117.3" y="192.7">MT41K128M16JT</text>
</g>
<g font-size="1.9" fill="#004080">
<text x="48.6" y="75.5">VDD1</text>
<text x="48.6" y="77.6">VDD2</text>
<text x="69.8" y="77.6">WE#</text>
<text x="70.2" y="75.5">CS#</text>
<text x="118.4" y="75.5">VDD1</text>
<text x="118.4" y="77.6">VDD2</text>
<text x="139.6" y="77.6">WE#</text>
<text x="140" y="75.5">CS#</text>
<text x="48.6" y="79.7">VDD3</text>
<text x="48.6" y="81.8">VDD4</text>
<text x="48.6" y="83.9">VDD5</text>
<text x="68.9" y="81.8">CAS#</text>
<text x="68.9" y="79.7">RAS#</text>
<text x="71.2" y="83.9">CK</text>
<text x="118.4" y="79.7">VDD3</text>
<text x="118.4" y="81.8">VDD4</text>
<text x="118.4" y="83.9">VDD5</text>
<text x="138.7" y="81.8">CAS#</text>
<text x="138.7" y="79.7">RAS#</text>
<text x="141" y="83.9">CK</text>
<text x="48.6" y="86.1">VDD6</text>
<text x="48.6" y="88.2">VDD7</text>
<text x="70" y="88.2">CKE</text>
<text x="70.2" y="86.1">CK#</text>
<text x="118.4" y="86.1">VDD6</text>
<text x="118.4" y="88.2">VDD7</text>
<text x="139.8" y="88.2">CKE</text>
<text x="140" y="86.1">CK#</text>
<text x="48.6" y="90.3">VDD8</text>
<text x="48.6" y="92.4">VDD9</text>
<text x="71.7" y="92.4">A0</text>
<text x="71.7" y="94.5">A1</text>
<text x="118.4" y="90.3">VDD8</text>
<text x="118.4" y="92.4">VDD9</text>
<text x="141.5" y="92.4">A0</text>
<text x="141.5" y="94.5">A1</text>
<text x="48.6" y="100.9">VDDQ3</text>
<text x="48.6" y="96.6">VDDQ1</text>
<text x="48.6" y="98.8">VDDQ2</text>
<text x="71.7" y="96.6">A2</text>
<text x="71.7" y="98.8">A3</text>
<text x="71.7" y="100.9">A4</text>
<text x="118.4" y="100.9">VDDQ3</text>
<text x="118.4" y="96.6">VDDQ1</text>
<text x="118.4" y="98.8">VDDQ2</text>
<text x="141.5" y="96.6">A2</text>
<text x="141.5" y="98.8">A3</text>
<text x="141.5" y="100.9">A4</text>
<text x="48.6" y="107.2">VDDQ6</text>
<text x="48.6" y="105.1">VDDQ5</text>
<text x="48.6" y="103">VDDQ4</text>
<text x="71.7" y="103">A5</text>
<text x="71.7" y="105.1">A6</text>
<text x="71.7" y="107.2">A7</text>
<text x="118.4" y="107.2">VDDQ6</text>
<text x="118.4" y="105.1">VDDQ5</text>
<text x="118.4" y="103">VDDQ4</text>
<text x="141.5" y="103">A5</text>
<text x="141.5" y="105.1">A6</text>
<text x="141.5" y="107.2">A7</text>
<text x="48.6" y="111.4">VDDQ8</text>
<text x="48.6" y="109.3">VDDQ7</text>
<text x="48.6" y="113.6">VDDQ9</text>
<text x="70.6" y="113.6">A10</text>
<text x="71.7" y="109.3">A8</text>
<text x="71.7" y="111.4">A9</text>
<text x="118.4" y="111.4">VDDQ8</text>
<text x="118.4" y="109.3">VDDQ7</text>
<text x="118.4" y="113.6">VDDQ9</text>
<text x="140.4" y="113.6">A10</text>
<text x="141.5" y="109.3">A8</text>
<text x="141.5" y="111.4">A9</text>
<text x="48.6" y="119.9">VREFCA</text>
<text x="70.6" y="115.7">A11</text>
<text x="70.6" y="117.8">A12</text>
<text x="70.6" y="119.9">A13</text>
<text x="118.4" y="119.9">VREFCA</text>
<text x="140.4" y="115.7">A11</text>
<text x="140.4" y="117.8">A12</text>
<text x="140.4" y="119.9">A13</text>
<text x="48.6" y="122">VREFDQ</text>
<text x="65.5" y="122">A14_NC6</text>
<text x="118.4" y="122">VREFDQ</text>
<text x="135.3" y="122">A14_NC6</text>
<text x="48.6" y="130.5">VSSQ2</text>
<text x="48.6" y="128.4">VSSQ1</text>
<text x="70.4" y="130.5">BA2</text>
<text x="70.4" y="126.3">BA0</text>
<text x="70.4" y="128.4">BA1</text>
<text x="118.4" y="130.5">VSSQ2</text>
<text x="118.4" y="128.4">VSSQ1</text>
<text x="140.2" y="130.5">BA2</text>
<text x="140.2" y="126.3">BA0</text>
<text x="140.2" y="128.4">BA1</text>
<text x="48.6" y="132.6">VSSQ3</text>
<text x="48.6" y="134.7">VSSQ4</text>
<text x="48.6" y="136.8">VSSQ5</text>
<text x="69.1" y="134.7">RST#</text>
<text x="70" y="136.8">ODT</text>
<text x="118.4" y="132.6">VSSQ3</text>
<text x="118.4" y="134.7">VSSQ4</text>
<text x="118.4" y="136.8">VSSQ5</text>
<text x="138.9" y="134.7">RST#</text>
<text x="139.8" y="136.8">ODT</text>
<text x="48.6" y="139">VSSQ6</text>
<text x="48.6" y="141.1">VSSQ7</text>
<text x="48.6" y="143.2">VSSQ8</text>
<text x="68.7" y="143.2">LDQS</text>
<text x="69.6" y="141.1">UDM</text>
<text x="70" y="139">LDM</text>
<text x="118.4" y="139">VSSQ6</text>
<text x="118.4" y="141.1">VSSQ7</text>
<text x="118.4" y="143.2">VSSQ8</text>
<text x="138.5" y="143.2">LDQS</text>
<text x="139.3" y="141.1">UDM</text>
<text x="139.8" y="139">LDM</text>
<text x="48.6" y="145.3">VSSQ9</text>
<text x="67.2" y="149.5">UDQS#</text>
<text x="67.6" y="145.3">LDQS#</text>
<text x="68.3" y="147.4">UDQS</text>
<text x="118.4" y="145.3">VSSQ9</text>
<text x="137" y="149.5">UDQS#</text>
<text x="137.4" y="145.3">LDQS#</text>
<text x="138.1" y="147.4">UDQS</text>
<text x="48.6" y="155.9">VSS3</text>
<text x="48.6" y="153.8">VSS2</text>
<text x="48.6" y="151.7">VSS1</text>
<text x="70" y="153.8">DQ0</text>
<text x="70" y="155.9">DQ1</text>
<text x="118.4" y="155.9">VSS3</text>
<text x="118.4" y="153.8">VSS2</text>
<text x="118.4" y="151.7">VSS1</text>
<text x="139.8" y="153.8">DQ0</text>
<text x="139.8" y="155.9">DQ1</text>
<text x="48.6" y="160.1">VSS5</text>
<text x="48.6" y="158">VSS4</text>
<text x="70" y="158">DQ2</text>
<text x="70" y="160.1">DQ3</text>
<text x="118.4" y="160.1">VSS5</text>
<text x="118.4" y="158">VSS4</text>
<text x="139.8" y="158">DQ2</text>
<text x="139.8" y="160.1">DQ3</text>
<text x="48.6" y="162.2">VSS6</text>
<text x="48.6" y="164.4">VSS7</text>
<text x="48.6" y="166.5">VSS8</text>
<text x="70" y="162.2">DQ4</text>
<text x="70" y="164.4">DQ5</text>
<text x="70" y="166.5">DQ6</text>
<text x="118.4" y="162.2">VSS6</text>
<text x="118.4" y="164.4">VSS7</text>
<text x="118.4" y="166.5">VSS8</text>
<text x="139.8" y="162.2">DQ4</text>
<text x="139.8" y="164.4">DQ5</text>
<text x="139.8" y="166.5">DQ6</text>
<text x="48.6" y="168.6">VSS9</text>
<text x="48.6" y="170.7">VSS10</text>
<text x="48.6" y="172.8">VSS11</text>
<text x="70" y="168.6">DQ7</text>
<text x="70" y="170.7">DQ8</text>
<text x="70" y="172.8">DQ9</text>
<text x="118.4" y="168.6">VSS9</text>
<text x="118.4" y="170.7">VSS10</text>
<text x="118.4" y="172.8">VSS11</text>
<text x="139.8" y="168.6">DQ7</text>
<text x="139.8" y="170.7">DQ8</text>
<text x="139.8" y="172.8">DQ9</text>
<text x="48.6" y="174.9">VSS12</text>
<text x="68.9" y="174.9">DQ10</text>
<text x="68.9" y="177.1">DQ11</text>
<text x="68.9" y="179.2">DQ12</text>
<text x="118.4" y="174.9">VSS12</text>
<text x="138.7" y="174.9">DQ10</text>
<text x="138.7" y="177.1">DQ11</text>
<text x="138.7" y="179.2">DQ12</text>
<text x="48.6" y="181.3">NC1</text>
<text x="48.6" y="183.4">NC2</text>
<text x="48.6" y="185.5">NC3</text>
<text x="68.9" y="181.3">DQ13</text>
<text x="68.9" y="183.4">DQ14</text>
<text x="68.9" y="185.5">DQ15</text>
<text x="118.4" y="181.3">NC1</text>
<text x="118.4" y="183.4">NC2</text>
<text x="118.4" y="185.5">NC3</text>
<text x="138.7" y="181.3">DQ13</text>
<text x="138.7" y="183.4">DQ14</text>
<text x="138.7" y="185.5">DQ15</text>
<text x="48.6" y="187.6">NC4</text>
<text x="48.6" y="189.8">NC5</text>
<text x="71.2" y="189.8">ZQ</text>
<text x="118.4" y="187.6">NC4</text>
<text x="118.4" y="189.8">NC5</text>
<text x="141" y="189.8">ZQ</text>
</g>
<g font-size="1.9" fill="#f00">
<text x="81.8" y="74">PS_DDR3_CS_B</text>
<text x="81.8" y="76.1">PS_DDR3_WE_B</text>
<text x="93.9" y="76.1">E</text>
<text x="94.7" y="74">_</text>
<text x="151.6" y="76.1">PS_DDR3_WE_B</text>
<text x="151.6" y="74">PS_DDR3_CS_B</text>
<text x="81.8" y="80.3">PS_DDR3_CAS_B</text>
<text x="81.8" y="78.2">PS_DDR3_RAS_B</text>
<text x="81.8" y="82.5">PS_DDR3_CLK_P</text>
<text x="94.5" y="82.5">K</text>
<text x="94.7" y="80.3">S</text>
<text x="94.7" y="78.2">S</text>
<text x="151.6" y="78.2">PS_DDR3_RAS_B</text>
<text x="151.6" y="80.3">PS_DDR3_CAS_B</text>
<text x="151.6" y="82.5">PS_DDR3_CLK_P</text>
<text x="81.8" y="86.7">PS_DDR3_CKE</text>
<text x="81.8" y="84.6">PS_DDR3_CLK_N</text>
<text x="94.5" y="84.6">K</text>
<text x="151.6" y="86.7">PS_DDR3_CKE</text>
<text x="151.6" y="84.6">PS_DDR3_CLK_N</text>
<text x="83.9" y="95.2">PS_DDR3_A2</text>
<text x="83.9" y="93">PS_DDR3_A1</text>
<text x="83.9" y="90.9">PS_DDR3_A0</text>
<text x="94.1" y="95.2">A</text>
<text x="94.1" y="93">A</text>
<text x="94.1" y="90.9">A</text>
<text x="153.7" y="95.2">PS_DDR3_A2</text>
<text x="153.7" y="93">PS_DDR3_A1</text>
<text x="153.7" y="90.9">PS_DDR3_A0</text>
<text x="83.9" y="97.3">PS_DDR3_A3</text>
<text x="83.9" y="101.5">PS_DDR3_A5</text>
<text x="83.9" y="99.4">PS_DDR3_A4</text>
<text x="94.1" y="97.3">A</text>
<text x="94.1" y="101.5">A</text>
<text x="94.1" y="99.4">A</text>
<text x="153.7" y="97.3">PS_DDR3_A3</text>
<text x="153.7" y="101.5">PS_DDR3_A5</text>
<text x="153.7" y="99.4">PS_DDR3_A4</text>
<text x="83.9" y="107.8">PS_DDR3_A8</text>
<text x="83.9" y="105.7">PS_DDR3_A7</text>
<text x="83.9" y="103.6">PS_DDR3_A6</text>
<text x="94.1" y="107.8">A</text>
<text x="94.1" y="105.7">A</text>
<text x="94.1" y="103.6">A</text>
<text x="153.7" y="107.8">PS_DDR3_A8</text>
<text x="153.7" y="105.7">PS_DDR3_A7</text>
<text x="153.7" y="103.6">PS_DDR3_A6</text>
<text x="83.9" y="112.1">PS_DDR3_A10</text>
<text x="83.9" y="110">PS_DDR3_A9</text>
<text x="94.1" y="112.1">A</text>
<text x="94.1" y="110">A</text>
<text x="153.7" y="112.1">PS_DDR3_A10</text>
<text x="153.7" y="110">PS_DDR3_A9</text>
<text x="83.9" y="116.3">PS_DDR3_A12</text>
<text x="83.9" y="114.2">PS_DDR3_A11</text>
<text x="83.9" y="118.4">PS_DDR3_A13</text>
<text x="94.1" y="116.3">A</text>
<text x="94.1" y="114.2">A</text>
<text x="94.1" y="118.4">A</text>
<text x="153.7" y="118.4">PS_DDR3_A13</text>
<text x="153.7" y="116.3">PS_DDR3_A12</text>
<text x="153.7" y="114.2">PS_DDR3_A11</text>
<text x="83.9" y="120.5">PS_DDR3_A14</text>
<text x="83.9" y="124.8">PS_DDR3_BA0</text>
<text x="94.1" y="120.5">A</text>
<text x="94.1" y="124.8">B</text>
<text x="153.7" y="120.5">PS_DDR3_A14</text>
<text x="153.7" y="124.8">PS_DDR3_BA0</text>
<text x="83.9" y="129">PS_DDR3_BA2</text>
<text x="83.9" y="126.9">PS_DDR3_BA1</text>
<text x="94.1" y="129">B</text>
<text x="94.1" y="126.9">B</text>
<text x="153.7" y="129">PS_DDR3_BA2</text>
<text x="153.7" y="126.9">PS_DDR3_BA1</text>
<text x="81.8" y="133.2">PS_DDR3_RESET_B</text>
<text x="83.9" y="135.4">PS_DDR3_ODT</text>
<text x="83.9" y="137.5">PS_DDR3_DM0</text>
<text x="94.1" y="135.4">O</text>
<text x="94.1" y="137.5">D</text>
<text x="94.7" y="133.2">S</text>
<text x="151.6" y="133.2">PS_DDR3_RESET_B</text>
<text x="153.7" y="135.4">PS_DDR3_ODT</text>
<text x="153.7" y="137.5">PS_DDR3_DM2</text>
<text x="83.9" y="143.8">PS_DDR3_DQS0_N</text>
<text x="83.9" y="141.7">PS_DDR3_DQS0_P</text>
<text x="83.9" y="139.6">PS_DDR3_DM1</text>
<text x="94.1" y="143.8">D</text>
<text x="94.1" y="141.7">D</text>
<text x="94.1" y="139.6">D</text>
<text x="153.7" y="143.8">PS_DDR3_DQS2_N</text>
<text x="153.7" y="141.7">PS_DDR3_DQS2_P</text>
<text x="153.7" y="139.6">PS_DDR3_DM3</text>
<text x="170.2" y="143.8">N</text>
<text x="170.2" y="141.7">P</text>
<text x="83.9" y="148.1">PS_DDR3_DQS1_N</text>
<text x="83.9" y="145.9">PS_DDR3_DQS1_P</text>
<text x="94.1" y="148.1">D</text>
<text x="94.1" y="145.9">D</text>
<text x="153.7" y="148.1">PS_DDR3_DQS3_N</text>
<text x="153.7" y="145.9">PS_DDR3_DQS3_P</text>
<text x="170.2" y="148.1">N</text>
<text x="170.2" y="145.9">P</text>
<text x="83.9" y="154.4">PS_DDR3_DQ1</text>
<text x="83.9" y="152.3">PS_DDR3_DQ0</text>
<text x="94.1" y="154.4">D</text>
<text x="94.1" y="152.3">D</text>
<text x="153.7" y="152.3">PS_DDR3_DQ16</text>
<text x="153.7" y="154.4">PS_DDR3_DQ17</text>
<text x="83.9" y="160.8">PS_DDR3_DQ4</text>
<text x="83.9" y="158.6">PS_DDR3_DQ3</text>
<text x="83.9" y="156.5">PS_DDR3_DQ2</text>
<text x="94.1" y="160.8">D</text>
<text x="94.1" y="158.6">D</text>
<text x="94.1" y="156.5">D</text>
<text x="153.7" y="156.5">PS_DDR3_DQ18</text>
<text x="153.7" y="158.6">PS_DDR3_DQ19</text>
<text x="153.7" y="160.8">PS_DDR3_DQ20</text>
<text x="83.9" y="167.1">PS_DDR3_DQ7</text>
<text x="83.9" y="165">PS_DDR3_DQ6</text>
<text x="83.9" y="162.9">PS_DDR3_DQ5</text>
<text x="94.1" y="167.1">D</text>
<text x="94.1" y="165">D</text>
<text x="94.1" y="162.9">D</text>
<text x="153.7" y="162.9">PS_DDR3_DQ21</text>
<text x="153.7" y="165">PS_DDR3_DQ22</text>
<text x="153.7" y="167.1">PS_DDR3_DQ23</text>
<text x="83.9" y="173.5">PS_DDR3_DQ10</text>
<text x="83.9" y="169.2">PS_DDR3_DQ8</text>
<text x="83.9" y="171.3">PS_DDR3_DQ9</text>
<text x="94.1" y="173.5">D</text>
<text x="94.1" y="169.2">D</text>
<text x="94.1" y="171.3">D</text>
<text x="153.7" y="171.3">PS_DDR3_DQ25</text>
<text x="153.7" y="173.5">PS_DDR3_DQ26</text>
<text x="153.7" y="169.2">PS_DDR3_DQ24</text>
<text x="83.9" y="175.6">PS_DDR3_DQ11</text>
<text x="83.9" y="177.7">PS_DDR3_DQ12</text>
<text x="83.9" y="179.8">PS_DDR3_DQ13</text>
<text x="94.1" y="175.6">D</text>
<text x="94.1" y="177.7">D</text>
<text x="94.1" y="179.8">D</text>
<text x="153.7" y="175.6">PS_DDR3_DQ27</text>
<text x="153.7" y="177.7">PS_DDR3_DQ28</text>
<text x="153.7" y="179.8">PS_DDR3_DQ29</text>
<text x="83.9" y="181.9">PS_DDR3_DQ14</text>
<text x="83.9" y="184">PS_DDR3_DQ15</text>
<text x="94.1" y="181.9">D</text>
<text x="94.1" y="184">D</text>
<text x="153.7" y="184">PS_DDR3_DQ31</text>
<text x="153.7" y="181.9">PS_DDR3_DQ30</text>
</g>
</svg>
